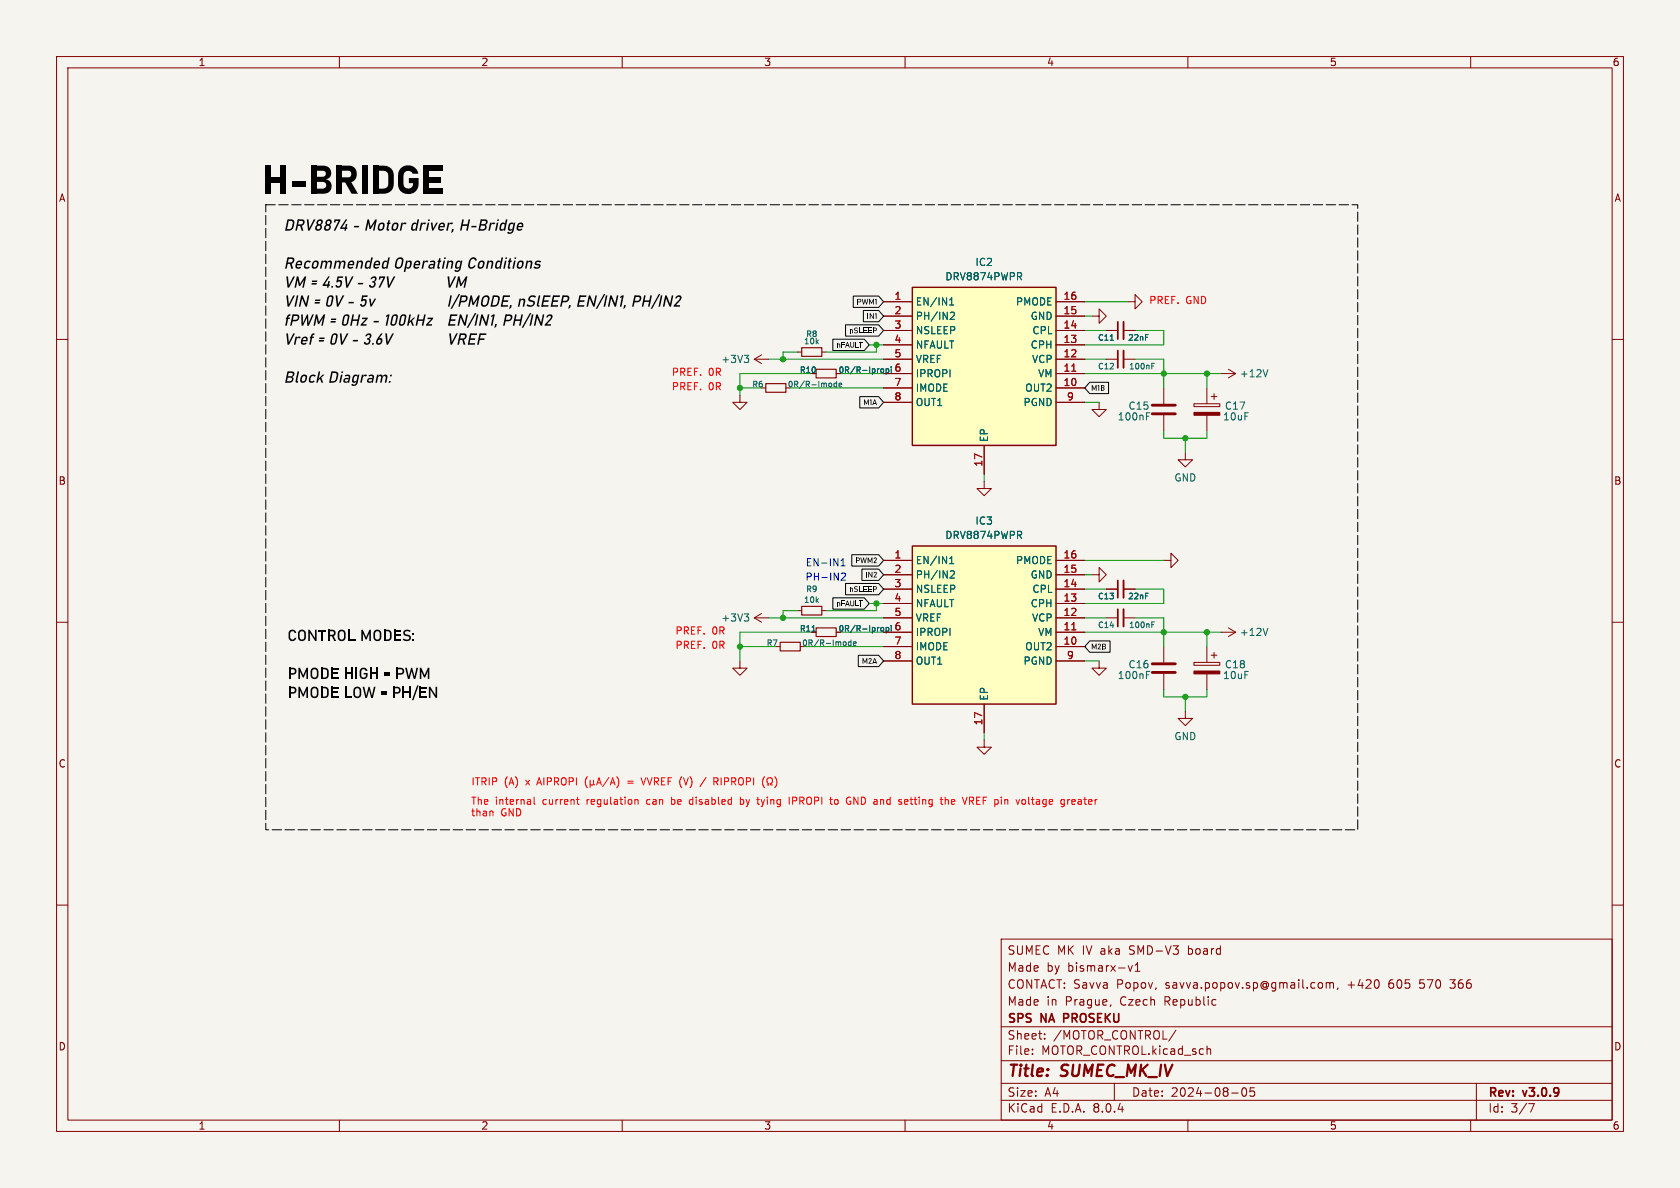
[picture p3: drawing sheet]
<svg xmlns="http://www.w3.org/2000/svg" width="297mm" height="210mm" viewBox="0 0 297 210" stroke-linecap="round" stroke-linejoin="round" font-family="sans-serif">
<path d="M0 0h297v210h-297z" fill="#f5f4ef" stroke="#f5f4ef" stroke-width=".18"/>
<g fill="none" stroke="#840000" stroke-width=".18">
<path d="M10 10h277v190h-277zM12 12h273v186h-273zM60 10v2M110 10v2M160 10v2M210 10v2M260 10v2M10 60h2M193 55.9h1.3v-1.3l1.3 1.3-1.3 1.3v-1.3M195.6 58.4h2M198.6 58.4h2.1M285 60h2"/>
<path d="M130.8 69.9v1.2h1.3l-1.3 1.3-1.3-1.3h1.3M133.3 63.5h2.6M133.3 63.5l1.3 .8M134.6 62.7l-1.3 .8M134.6 68.6h.8M141 62.2h.7M145.3 62.2h.7M195.6 63.5h2M198.6 63.5h2.1M174 85.1v1.3h1.3l-1.3 1.2-1.3-1.2h1.3M205.7 99.1h1.3v-1.3l1.3 1.3-1.3 1.2v-1.2M10 110h2"/>
<path d="M137.2 114.3h.7M141 108h.7M143.5 111.8h.8M145.3 108h.7M193 101.6h1.3v-1.3l1.3 1.3-1.3 1.3v-1.3M195.6 104.1h2M198.6 104.1h2.1M285 110h2M209.5 125.7v1.3h-1.2l1.2 1.3 1.3-1.3h-1.3M10 160h2M285 160h2M177 166h108v32h-108z"/>
<path d="M196.4 177.6l-.2 .3M199.5 170.7l.3 1 .4-1M200.7 171.7h.8M200.7 170.6l.4-.4v1.5M233.3 173.7l.4 .1 .1 .2-.1 .6-.4 .1M234.5 173.8l.4-.1 .2 .2M234.5 173.7v1M235.1 173.9l.2-.2 .4 .1v.9M235.1 173.9v.8M236.5 174.6l-.1 .3M256.3 173.2h.9M256.3 174.6l.2 .1"/>
<path d="M60 198v2M110 198v2M160 198v2M177 194.5h108M177 191.5h108M177 187.5h108M177 181.5h108M182.5 186.3v.1M182.5 185.5v.1M184.7 183.6v.1M184.7 182.8v.1M197 191.5v3"/>
<path d="M207.9 182.1l-1.3 2M210 198v2M213.6 185.4h.2l.2 .2v.8M217.7 193.2h1.2M219.7 192.4l.2-.1a.81 .81 0 0 1 .6 .6 .81 .81 0 0 1-.3 .8l-.2 .1a.81 .81 0 0 1-.3-1.4zM221.7 192.3h-.7v.7l.2-.1h.5l.1 .3-.1 .5-.2 .1-.5-.1M260 198v2M261 191.5v6.5M270.2 195.1h1l-.6 1.5"/>
</g>
<path d="M197.6 56.9v3M197.6 62v3M197.6 102.6v3.1M188.1 180h.5M188.6 179.2h-.5v1.5" fill="none" stroke="#840000" stroke-width=".3"/>
<path d="M198.6 56.9v3M198.6 62v3M198.6 102.6v3.1" fill="none" stroke="#840000" stroke-width=".33"/>
<g fill="none" stroke="#006464" stroke-width=".18">
<path d="M202.5 59.1h.5M131.6 62.8h.8l-.5 .5M132.1 63.3l.3 .2v.3l-.3 .3M147.9 67.4v1M147.9 67.8l-.3-.1-.2 .2 .1 .5h.4M148.3 68.1l.5-.1v-.2l-.3-.1-.2 .2 .1 .5h.4M155.7 65.3l.2-.1 .3 .1-.1 .5h-.4zM156.7 65.2v1M156.7 65.2h.2l.2 .2-.1 .4h-.3M196.3 60.1h.5M203.6 64.7h.4M203.6 64.2h.5"/>
<path d="M143.6 111.6h.5M150.4 113.1v1M150.4 113.5h-.2l-.2 .1 .1 .5h.3M150.9 113.8l.5-.1-.1-.2h-.3l-.1 .1v.5h.4M155.7 111l.2-.1 .3 .1-.1 .5h-.4zM156.7 111l.2-.1 .2 .2-.1 .4h-.3M156.7 110.9v1M202.5 104.9h.5"/>
</g>
<path d="M135.4 67.8h3.5v1.5h-3.5zM141.7 61.5h3.6v1.5h-3.6zM144.3 65.3h3.5v1.5h-3.5zM137.9 113.5h3.6v1.6h-3.6zM141.7 107.2h3.6v1.5h-3.6zM144.3 111h3.5v1.5h-3.5z" fill="none" stroke="#840000" stroke-width=".2"/>
<path d="M161.3 96.5h25.4v28h-25.4z" fill="#ffffc2"/>
<path d="M161.3 96.5h25.4v28h-25.4z" fill="none" stroke="#840000" stroke-width=".25"/>
<g fill="none" stroke="#840000" stroke-width=".18">
<path d="M156.2 99.1h5.1M186.7 99.1h5.1M130.8 116.8v1.3h1.3l-1.3 1.3-1.3-1.3h1.3M133.3 109.2h2.6M133.3 109.2l1.3 .8M134.6 108.5l-1.3 .7M156.2 114.3h5.1M156.2 111.8h5.1M156.2 109.2h5.1M156.2 106.7h5.1M156.2 104.1h5.1M156.2 101.6h5.1"/>
<path d="M156.2 116.8h5.1M186.7 114.3h5.1M186.7 111.8h5.1M186.7 109.2h5.1M186.7 106.7h5.1M186.7 104.1h5.1M186.7 101.6h5.1M186.7 116.8h5.1M195.6 109.2h2M198.6 109.2h2.1M174 124.5v5"/>
</g>
<path d="M167.9 99.6h.7M167.9 98.7l.3-.3v1.2M180.2 94.6l.4 .6M180.5 94l.1 .2-.1 .3M131.6 108.5h.8l-.5 .5M132.1 109l.3 .3v.3l-.3 .2M168 101l.5-.1 .2 .4-.8 .9h.8M203.6 110.4h.4M203.6 109.9h.5" fill="none" stroke="#006464" stroke-width=".18"/>
<path d="M189.5 111.3h.7" fill="none" stroke="#a90000" stroke-width=".18"/>
<path d="M198.6 107.7v3" fill="none" stroke="#840000" stroke-width=".33"/>
<path d="M197.6 107.7v3" fill="none" stroke="#840000" stroke-width=".3"/>
<path d="M161.3 50.8h25.4v27.9h-25.4z" fill="#ffffc2"/>
<path d="M161.3 50.8h25.4v27.9h-25.4z" fill="none" stroke="#840000" stroke-width=".25"/>
<g fill="none" stroke="#840000" stroke-width=".18">
<path d="M156.2 53.3h5.1M156.2 58.4h5.1M156.2 55.9h5.1M186.7 53.3h5.1M186.7 58.4h5.1M186.7 55.9h5.1M195.6 58.4h2M198.6 58.4h2.1M199.4 53.3h1.3v-1.2l1.2 1.2-1.2 1.3v-1.3M156.2 68.6h5.1M156.2 66h5.1M156.2 63.5h5.1"/>
<path d="M156.2 61h5.1M156.2 71.1h5.1M174 78.7v5.1M186.7 68.6h5.1M186.7 66h5.1M186.7 63.5h5.1M186.7 61h5.1M186.7 71.1h5.1M194.3 71.1v1.3h1.3l-1.3 1.3-1.3-1.3h1.3M205.7 68.6v2.8M205.7 73.4v2.8M211.1 71.4h4.5v.5h-4.5z"/>
<path d="M213.4 68.6v2.8M213.4 73.4v2.8M214.1 70.1h1M214.6 69.6v1M215.9 66h2.5M217.2 65.3l1.2 .7M218.4 66l-1.2 .8M156.2 99.1h5.1M186.7 99.1h5.1M209.5 80v1.3h-1.2l1.2 1.3 1.3-1.3h-1.3M143.5 111.8h.8M156.2 111.8h5.1"/>
<path d="M156.2 104.1h5.1M156.2 114.3h5.1M156.2 109.2h5.1M156.2 106.7h5.1M156.2 101.6h5.1M156.2 116.8h5.1M186.7 111.8h5.1M186.7 104.1h5.1M186.7 114.3h5.1M186.7 109.2h5.1M186.7 106.7h5.1M186.7 101.6h5.1"/>
<path d="M186.7 116.8h5.1M194.3 116.8v1.3h1.3l-1.3 1.3-1.3-1.3h1.3M195.6 104.1h2M198.6 104.1h2.1M205.7 114.3v2.8M205.7 119.1v2.8M211.1 117.1h4.5v.5h-4.5zM213.4 114.3v2.8M213.4 119.1v2.8M214.1 115.8h1M214.6 115.3v1M215.9 111.8h2.5"/>
<path d="M217.2 111l1.2 .8M218.4 111.8l-1.2 .7M174 130.8v1.3h1.3l-1.3 1.3-1.3-1.3h1.3M174 124.5v5"/>
</g>
<g fill="none" stroke="#006464" stroke-width=".18">
<path d="M167.9 53.9h.7M167.9 53l.3-.4v1.3M168 55.3l.5-.1 .2 .4-.8 .9h.8M180.2 48.9l.4 .6M180.5 48.3l.1 .1-.1 .4M202.5 59.1h.5M155.7 65.3l.2-.1 .3 .1-.1 .5h-.4zM156.7 65.2h.2l.2 .2-.1 .4h-.3M156.7 65.2v1M196.3 60.1h.5M202.7 73.6h.4M202.7 73h.6"/>
<path d="M224.1 65.3l-.4 1.3M167.9 98.7l.3-.3v1.2M167.9 99.6h.7M180.2 94.6l.4 .6M180.5 94l.1 .2-.1 .3M143.6 111.6h.5M155.7 111l.2-.1 .3 .1-.1 .5h-.4zM156.7 110.9v1M156.7 111l.2-.1 .2 .2-.1 .4h-.3M168 101l.5-.1 .2 .4-.8 .9h.8M202.5 104.9h.5M202.7 119.3h.4"/>
<path d="M202.7 118.7h.6M224.1 111.1l-.4 1.2"/>
</g>
<path d="M189.5 65.6h.7M189.5 111.3h.7" fill="none" stroke="#a90000" stroke-width=".18"/>
<path d="M203.7 71.6h4.1M203.7 73.2h4.1M203.7 117.3h4.1M203.7 118.9h4.1" fill="none" stroke="#840000" stroke-width=".51"/>
<g fill="#840000" stroke="#840000" stroke-width=".18">
<path d="M211.1 72.9h4.5v.5h-4.5z"/>
<path d="M211.1 118.6h4.5v.5h-4.5z"/>
</g>
<path d="M147.2 60h5.6l.9 1-.9 1h-5.6zM149.5 57.4h5.8l.9 1-.9 1h-5.8zM150.8 52.3h4.5l.9 1-.9 1h-4.5zM152.6 54.9h2.7l.9 1-.9 1h-2.7zM152 70.1h3.3l.9 1-.9 1h-3.3zM192.6 67.6h3.4v2h-3.4l-.8-1zM150.6 98.1h4.7l.9 1-.9 1h-4.7zM147.2 105.7h5.6l.9 1-.9 1h-5.6zM149.5 103.1h5.8l.9 1-.9 1h-5.8zM151.7 115.8h3.6l.9 1-.9 1h-3.6zM152.4 100.6h2.9l.9 1-.9 1h-2.9zM192.6 113.3h3.6v2h-3.6l-.8-1z" fill="none" stroke="#000" stroke-width=".18"/>
<path d="M148.7 99.1l.3-.3v1.2M148.7 100h.7M148.7 101.4l.5-.1 .3 .4-.8 .9h.8" fill="none" stroke="#0000c2" stroke-width=".18"/>
<g fill="none" stroke="#f00" stroke-width=".18">
<path d="M103.8 137.3a1.46 1.46 0 0 0 0 1.9M104.3 137.9v1.3M104.3 138.6l.2 .2h.2l.2-.2M104.9 138.6l.2 .2M104.9 137.9v.7M105.5 138.8l.4-1.3 .4 1.3M105.6 138.4h.6M107.6 137.4l-1 1.7M107.9 138.8l.4-1.3 .4 1.3M108 138.4h.6M109 137.3a1.46 1.46 0 0 1 0 1.9M111 138.1h.9"/>
<path d="M111 138.5h.9M113.3 137.5l.5 1.3 .4-1.3M114.4 137.5l.4 1.3 .5-1.3M115.7 138.2l.6-.1 .1-.2v-.3l-.7-.1v1.3M116 138.2l.4 .6M117 138.1h.4M117.6 137.5h-.6v1.3h.6M118.1 138.1h.4M118.7 137.5h-.6v1.3M120.5 137.3a1.46 1.46 0 0 0 0 1.9M120.8 137.5l.5 1.3 .4-1.3M122 137.3a1.46 1.46 0 0 1 0 1.9"/>
<path d="M124.8 137.4l-1.1 1.7M126.2 138.2l.6-.1 .1-.2v-.3l-.7-.1v1.3M126.5 138.2l.4 .6M135.6 138.8h.3v-.3a.54 .54 0 0 1-.3-.7 .54 .54 0 0 1 .8-.3 .58 .58 0 0 1-.1 1v.3h.3M137 137.3a1.46 1.46 0 0 1 0 1.9M87.1 143.4l.1 .8M94.4 140.9v1.1l.2 .2M101.9 141.3h.5M102.1 142l.3 .2M112.3 141.5l.1-.2 .3 .1 .1 .8M118.7 140.9v1.3M118.7 142.1l.1 .1"/>
<path d="M118.8 141.3l-.1 .1M122.4 141.3l-.4 .1-.1 .2v.5l.5 .1M130.9 141.4l.3-.1 .2 .2M130.9 140.9v1.3M131.4 142.1l-.2 .1-.3-.1M134.6 141.3l.3 .9M134.7 142.5l-.1 .1M139.5 140.9v1.3M140.1 141.6h.5M140.6 140.9h-.5v1.3M147.9 141.3l-.3 .1-.1 .2 .1 .5 .3 .1M151 142.2v-1.3l.7 1.3"/>
<path d="M160 141.4l.3-.1 .2 .3-.6 .2M160 142.1h.5M167.1 141.5l.2-.2 .3 .1v.8M167.1 140.9v1.3M168.3 141.4v.7M168.8 141.6l-.6 .2M171.4 140.9h.5l.2 .3-.1 .3-.6 .1M171.7 141.6l.4 .6M181.9 140.9v1.1l.1 .2M189 141.3h.1M189.5 141.8l.6-.2-.1-.2-.3-.1-.2 .2v.6h.5"/>
</g>
<g fill="#000">
<path d="M79.1 48.9h.3l.2 1.5 .8-1.5h.2l-1 2h-.3zM79.8 55.6h1.1l-.1 .2h-1.1zM79.6 52.2h.3l-.4 2h-.3zM81.4 52.2h.3l-.4 2h-.3zM81.6 52.2h.6a.62 .62 0 0 1 .4 .7 .62 .62 0 0 1-.6 .5h-.7l.1-.2h.6a.36 .36 0 0 0 .4-.3 .36 .36 0 0 0-.2-.4h-.7zM81.1 52h.2l-1.4 2.6h-.3zM81 48.9h.2l.3 1.3 .9-1.3h.2l-.4 2h-.2l.3-1.5-.8 1.2h-.1l-.3-1.2-.3 1.5h-.2zM83.2 52.2h.2l.3 1.3 .9-1.3h.2l-.4 2h-.3l.3-1.5-.7 1.2h-.2l-.2-1.2-.3 1.5h-.2zM85.4 52.5a.62 .62 0 0 1 .8-.3 .62 .62 0 0 1 .3 .7l-.1 .6a.69 .69 0 0 1-.6 .7 .69 .69 0 0 1-.8-.6h.3a.42 .42 0 0 0 .5 .3 .42 .42 0 0 0 .3-.4l.1-.6a.41 .41 0 0 0-.4-.4 .41 .41 0 0 0-.4 .4l-.1 .7h-.3zM87.1 52.2h.3l-.4 2h-.3zM87.3 52.2h.4a.53 .53 0 0 1 .6 .7l-.1 .8-.3 .3-.4 .2h-.6l.1-.3h.4a.52 .52 0 0 0 .5-.4l.2-.6a.33 .33 0 0 0-.4-.4h-.4zM88.9 52.2h.3l-.4 2h-.3z"/>
<path d="M88.7 53.9h1.1v.3h-1.1zM88.9 53.1h1l-.1 .3h-1zM89.1 52.2h1.1l-.1 .3h-1.1zM96.8 55.8a.53 .53 0 0 1 .8-.1 .53 .53 0 0 1-.2 .8l-.7 .8h.7v.3h-1.1v-.3l.9-.9a.3 .3 0 0 0 .2-.3 .3 .3 0 0 0-.3-.3 .3 .3 0 0 0-.3 .3h-.2zM119.6 52.4a.53 .53 0 0 1 .8-.1 .53 .53 0 0 1-.2 .9l-.7 .7h.7v.3h-1.1v-.2l.9-1a.3 .3 0 0 0 .2-.3 .3 .3 0 0 0-.3-.3 .3 .3 0 0 0-.3 .3h-.2zM79.4 58.9h.3l.2 1.6 .7-1.6h.3l-1 2h-.3zM81.3 58.9h.2l-.4 2h-.2zM81.4 58.9h.6a.59 .59 0 0 1 .5 .7 .59 .59 0 0 1-.7 .5h-.6v-.3h.7a.32 .32 0 0 0 .3-.2 .32 .32 0 0 0-.2-.4h-.7zM81.7 60h.3l.3 .9h-.3zM83.1 58.9h.3l-.4 2h-.3zM82.9 60.7h1.1l-.1 .2h-1.1zM83.1 59.8h.9v.3h-1z"/>
<path d="M84.8 58.9h.2l-.4 2h-.2zM84.7 59.8h1l-.1 .3h-.9z"/>
</g>
<path d="M47 36.2h193v110.5h-193z" fill="none" stroke="#000" stroke-width=".18" stroke-dasharray="1.7 .6"/>
<g fill="none" stroke="#009600" stroke-width=".18">
<path d="M191.8 58.4h3.8M191.8 55.9h1.2M191.8 53.3h7.6M200.7 58.4h5v2.6h-13.9M130.8 68.6h3.8M135.9 63.5h20.3M139.7 68.6h16.5M141 62.2h-2.6v1.3M143.5 66h-12.7v3.9M148.6 66h7.6M153.7 61h2.5M154.9 61v1.2h-8.9"/>
<path d="M191.8 66h24.1M191.8 63.5h3.8M191.8 71.1h2.5M200.7 63.5h5v5.1M205.7 76.2v1.3h7.7v-1.3M209.5 77.5v2.5M213.4 66v2.6M174 83.8v1.3M191.8 99.1h13.9M130.8 114.3h6.4M135.9 109.2h20.3M141 108h-2.6v1.2"/>
<path d="M142.2 114.3h14M143.5 111.8h-12.7v5M148.6 111.8h7.6M153.7 106.7h2.5M154.9 106.7v1.3h-8.9M191.8 111.8h24.1M191.8 109.2h3.8M191.8 116.8h2.5M191.8 101.6h1.2M191.8 104.1h3.8M200.7 109.2h5v5.1M200.7 104.1h5v2.6h-13.9"/>
<path d="M213.4 111.8v2.5M174 129.5v1.3M205.7 121.9v1.3h7.7v-1.3M209.5 123.2v2.5"/>
</g>
<g fill="#009600" stroke="#009600" stroke-width=".18">
<circle cx="130.8" cy="114.3" r=".46"/>
<circle cx="138.4" cy="63.5" r=".46"/>
<circle cx="130.8" cy="68.6" r=".46"/>
<circle cx="213.4" cy="111.8" r=".46"/>
<circle cx="205.7" cy="111.8" r=".46"/>
<circle cx="205.7" cy="66" r=".46"/>
<circle cx="213.4" cy="66" r=".46"/>
<circle cx="154.9" cy="61" r=".46"/>
<circle cx="154.9" cy="106.7" r=".46"/>
<circle cx="138.4" cy="109.2" r=".46"/>
<circle cx="209.5" cy="77.5" r=".46"/>
<circle cx="209.5" cy="123.2" r=".46"/>
</g>
<text font-size="7" x="46.4" y="35.1">H-BRIDGE</text>
<g font-size="2.8">
<text x="50.2" y="41.1">DRV8874- Motor driver, H-Bridge</text>
<text x="50.2" y="47.8">RecommendedOperating Conditions</text>
<text x="50.2" y="51.2">VM=4.5V- 37V</text>
<text x="50.2" y="54.6">VIN=0V- 5v</text>
<text x="50.2" y="57.9">fPWM=0Hz- 100kHz EN/IN1,PH/IN2</text>
<text x="90.1" y="54.6">nSlEEP,EN/IN1,PH/IN2</text>
<text x="50.2" y="61.3">Vref=0V- 3.6VVREF</text>
<text x="50.2" y="68">Block Diagram:</text>
<text x="50.8" y="113.9">CONTROLMODES:</text>
<text x="50.8" y="120.6">PMODEHIGH=PWM</text>
<text x="50.8" y="124">PMODELOW=PH/EN</text>
</g>
<g font-size="2.8" fill="#840000">
<text x="178" y="190.9">Title:</text>
<text x="187.7" y="190.9">SUMEC_MK_IV</text>
</g>
<g font-size="2.1" fill="#840000">
<text x="178" y="172">Made</text>
<text x="178" y="169">SUMEC MK IV aka</text>
<text x="185" y="172">by</text>
<text x="188.8" y="172">bismarx-v1</text>
<text x="199.9" y="169">SMD-V3</text>
<text x="210.4" y="169">board</text>
<text x="178" y="178">Made</text>
<text x="178" y="175">CONTACT: Savva</text>
<text x="185" y="178">in</text>
<text x="188.4" y="178">Prague,</text>
<text x="197.5" y="175">Popov,</text>
<text x="198.2" y="178">Czech</text>
<text x="206.1" y="178">Republic</text>
<text x="206.2" y="175">savva.popov.sp@gmail.com,</text>
<text x="238.5" y="175">+420</text>
<text x="245.9" y="175">605</text>
<text x="251.5" y="175">570</text>
<text x="257.1" y="175">366</text>
<text x="178" y="184">Sheet:</text>
<text x="178" y="181.2">SPS</text>
<text x="184.1" y="181.2">NA</text>
<text x="186.2" y="184">/MOTOR_CONTROL/</text>
<text x="188.7" y="181.2">PROSEKU</text>
<text x="178" y="186.7">File:</text>
<text x="184.1" y="186.7">MOTOR_CONTROL.kicad_sch</text>
<text x="178" y="196.9">KiCad</text>
<text x="178" y="194.1">Size:</text>
<text x="184.7" y="194.1">A4</text>
<text x="185.7" y="196.9">E.D.A.</text>
<text x="193.3" y="196.9">8.0.4</text>
<text x="200" y="194.1">Date:</text>
<text x="207" y="194.1">2024-08-05</text>
<text x="263" y="194.3">Rev:</text>
<text x="263" y="196.9">Id:</text>
<text x="267.1" y="196.9">3/7</text>
<text x="269.4" y="194.3">v3.0.9</text>
</g>
<g font-size="1.8" fill="#840000">
<text x="35" y="11.9">1</text>
<text x="85" y="11.9">2</text>
<text x="135" y="11.9">3</text>
<text x="185" y="11.9">4</text>
<text x="235" y="11.9">5</text>
<text x="285" y="11.9">6</text>
<text x="10.3" y="35.9">A</text>
<text x="285.3" y="35.9">A</text>
<text x="10.3" y="85.9">B</text>
<text x="285.3" y="85.9">B</text>
<text x="10.3" y="135.9">C</text>
<text x="285.3" y="135.9">C</text>
<text x="10.3" y="185.9">D</text>
<text x="285.3" y="185.9">D</text>
<text x="35" y="199.9">1</text>
<text x="85" y="199.9">2</text>
<text x="135" y="199.9">3</text>
<text x="185" y="199.9">4</text>
<text x="235" y="199.9">5</text>
<text x="285" y="199.9">6</text>
</g>
<g font-size="1.8" fill="#006464">
<text x="172.3" y="47.2">IC2</text>
<text x="167" y="49.8">DRV8874PWPR</text>
<text x="161.8" y="54.2">EN/IN1</text>
<text x="161.8" y="56.7">PH/IN2</text>
<text x="161.8" y="59.3">NSLEEP</text>
<text x="179.5" y="54.2">PMODE</text>
<text x="182.1" y="56.7">GND</text>
<text x="182.4" y="59.3">CPL</text>
<text x="127.4" y="64.4">+3V3</text>
<text x="158" y="65.8">6</text>
<text x="161.8" y="61.8">NFAULT</text>
<text x="161.8" y="64.4">VREF</text>
<text x="182.1" y="61.8">CPH</text>
<text x="182.4" y="64.4">VCP</text>
<text x="161.8" y="66.9">IPROPI</text>
<text x="161.8" y="69.4">IMODE</text>
<text x="161.8" y="72">OUT1</text>
<text x="180.8" y="72">PGND</text>
<text x="181.1" y="69.4">OUT2</text>
<text x="183.4" y="66.9">VM</text>
<text x="219.1" y="66.9">+12V</text>
<text x="197.5" y="74.5">100nF</text>
<text x="199.4" y="72.6">C15</text>
<text x="216.1" y="74.5">10uF</text>
<text x="216.4" y="72.6">C17</text>
<text x="174.9" y="78.2" transform="rotate(-90 174.9 78.2)">EP</text>
<text x="207.5" y="85.3">GND</text>
<text x="167" y="95.5">DRV8874PWPR</text>
<text x="172.3" y="92.9">IC3</text>
<text x="161.8" y="99.9">EN/IN1</text>
<text x="179.5" y="99.9">PMODE</text>
<text x="161.8" y="102.5">PH/IN2</text>
<text x="161.8" y="105">NSLEEP</text>
<text x="161.8" y="107.5">NFAULT</text>
<text x="182.1" y="107.5">CPH</text>
<text x="182.1" y="102.5">GND</text>
<text x="182.4" y="105">CPL</text>
<text x="127.4" y="110.1">+3V3</text>
<text x="161.8" y="110.1">VREF</text>
<text x="161.8" y="112.6">IPROPI</text>
<text x="182.4" y="110.1">VCP</text>
<text x="183.4" y="112.6">VM</text>
<text x="219.1" y="112.6">+12V</text>
<text x="161.8" y="115.2">IMODE</text>
<text x="161.8" y="117.7">OUT1</text>
<text x="180.8" y="117.7">PGND</text>
<text x="181.1" y="115.2">OUT2</text>
<text x="199.4" y="118.3">C16</text>
<text x="216.4" y="118.3">C18</text>
<text x="174.9" y="124" transform="rotate(-90 174.9 124)">EP</text>
<text x="197.5" y="120.2">100nF</text>
<text x="216.1" y="120.2">10uF</text>
<text x="207.5" y="131">GND</text>
</g>
<g font-size="1.8" fill="#a90000">
<text x="158" y="53.1">1</text>
<text x="187.9" y="53.1">16</text>
<text x="158" y="55.6">2</text>
<text x="158" y="58.2">3</text>
<text x="187.9" y="58.2">14</text>
<text x="187.9" y="55.6">15</text>
<text x="158" y="60.7">4</text>
<text x="158" y="63.2">5</text>
<text x="187.9" y="65.8">11</text>
<text x="187.9" y="63.2">12</text>
<text x="187.9" y="60.7">13</text>
<text x="158" y="68.3">7</text>
<text x="158" y="70.9">8</text>
<text x="187.9" y="68.3">10</text>
<text x="188.5" y="70.9">9</text>
<text x="173.7" y="82.6" transform="rotate(-90 173.7 82.6)">17</text>
<text x="158" y="98.8">1</text>
<text x="158" y="101.3">2</text>
<text x="187.9" y="101.3">15</text>
<text x="187.9" y="98.8">16</text>
<text x="158" y="103.9">3</text>
<text x="158" y="106.4">4</text>
<text x="187.9" y="106.4">13</text>
<text x="187.9" y="103.9">14</text>
<text x="158" y="109">5</text>
<text x="158" y="111.5">6</text>
<text x="187.9" y="111.5">11</text>
<text x="187.9" y="109">12</text>
<text x="158" y="114">7</text>
<text x="158" y="116.6">8</text>
<text x="187.9" y="114">10</text>
<text x="188.5" y="116.6">9</text>
<text x="173.7" y="128.3" transform="rotate(-90 173.7 128.3)">17</text>
</g>
<g font-size="1.8" fill="#f00">
<text x="203.1" y="54">PREF.</text>
<text x="209.6" y="54">GND</text>
<text x="118.7" y="66.7">PREF.</text>
<text x="118.7" y="69.2">PREF.</text>
<text x="125.2" y="66.7">0R</text>
<text x="125.2" y="69.2">0R</text>
<text x="119.3" y="112.4">PREF.</text>
<text x="125.9" y="112.4">0R</text>
<text x="119.3" y="114.9">PREF.</text>
<text x="125.9" y="114.9">0R</text>
<text x="83.2" y="142.5">The</text>
<text x="83.2" y="139">ITRIP</text>
<text x="87.6" y="142.5">internal</text>
<text x="89.1" y="139">(A)</text>
<text x="93.1" y="139">x</text>
<text x="95.3" y="139">AIPROPI</text>
<text x="96" y="142.5">current</text>
<text x="104" y="142.5">regulation</text>
<text x="114.8" y="142.5">can</text>
<text x="119.3" y="142.5">be</text>
<text x="122.7" y="142.5">disabled</text>
<text x="127.6" y="139">RIPROPI</text>
<text x="131.9" y="142.5">by</text>
<text x="135.2" y="142.5">tying</text>
<text x="141" y="142.5">IPROPI</text>
<text x="148.5" y="142.5">to</text>
<text x="151.5" y="142.5">GND and</text>
<text x="161.2" y="142.5">setting</text>
<text x="168.8" y="142.5">the</text>
<text x="173" y="142.5">VREF pin</text>
<text x="182.8" y="142.5">voltage</text>
<text x="190.9" y="142.5">greater</text>
<text x="83.2" y="144.5">than</text>
<text x="88.5" y="144.5">GND</text>
</g>
<g font-size="1.8" fill="#0000c2">
<text x="142.3" y="100.3">EN-IN1</text>
<text x="142.3" y="102.8">PH-IN2</text>
</g>
<g font-size="1.4" fill="#006464">
<text x="142.4" y="59.8">R8</text>
<text x="142" y="61.1">10k</text>
<text x="194" y="65.5">C12</text>
<text x="194" y="60.4">C11</text>
<text x="199.3" y="60.4">22nF</text>
<text x="199.5" y="65.5">100nF</text>
<text x="132.9" y="68.7">R6</text>
<text x="139.2" y="68.7">0R/R-Imode</text>
<text x="142" y="106.8">10k</text>
<text x="142.4" y="104.9">R9</text>
<text x="194" y="106.1">C13</text>
<text x="199.3" y="106.1">22nF</text>
<text x="141.3" y="111.9">R11</text>
<text x="194" y="111.2">C14</text>
<text x="199.5" y="111.2">100nF</text>
<text x="135.4" y="114.4">R7</text>
<text x="141.7" y="114.4">0R/R-Imode</text>
</g>
<g font-size="1.4">
<text x="150.1" y="59.2">nSLEEP</text>
<text x="151.5" y="54.1">PWM1</text>
<text x="153.3" y="56.7">IN1</text>
<text x="147.9" y="61.7">nFAULT</text>
<text x="152.6" y="71.9">M1A</text>
<text x="192.9" y="69.4">M1B</text>
<text x="151.2" y="99.8">PWM2</text>
<text x="147.9" y="107.5">nFAULT</text>
<text x="150.1" y="104.9">nSLEEP</text>
<text x="153" y="102.4">IN2</text>
<text x="152.4" y="117.6">M2A</text>
<text x="192.9" y="115.1">M2B</text>
</g>
<g font-size="1.4" fill="#840000">
<text x="141.3" y="66.1">R10</text>
<text x="148.1" y="66.1">0R/R-Ipropi</text>
<text x="148.1" y="111.9">0R/R-Ipropi</text>
</g>
</svg>
